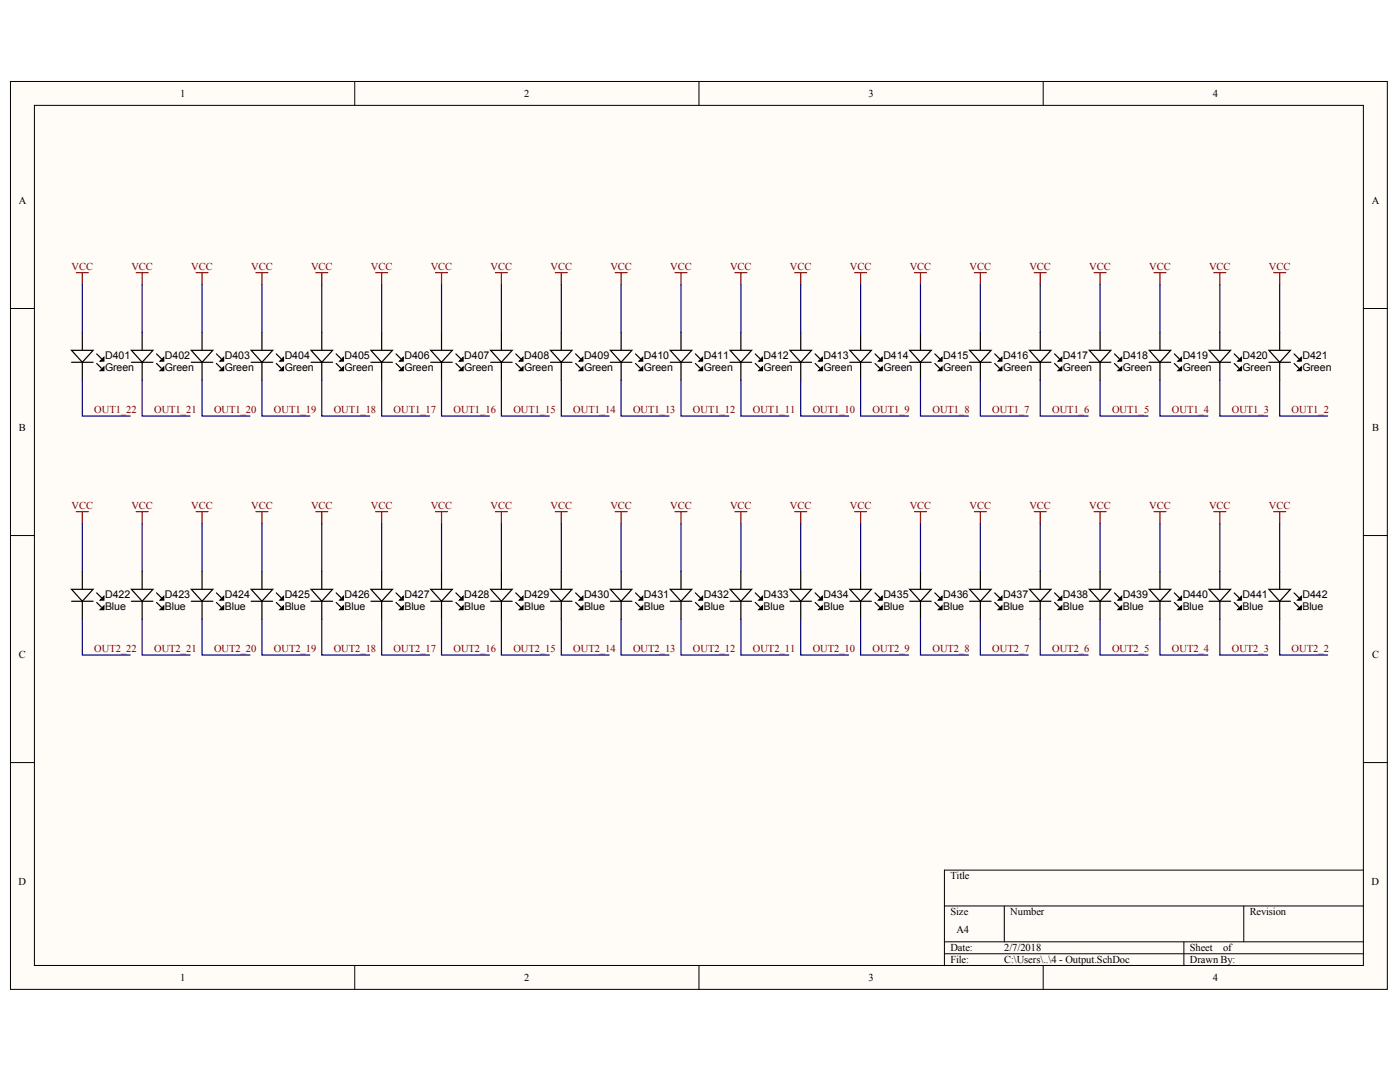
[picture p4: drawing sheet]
<svg xmlns="http://www.w3.org/2000/svg" width="271mm" height="208mm" viewBox="0 0 271 208" stroke-linecap="round" stroke-linejoin="round" font-family="sans-serif">
<g fill="#fffcf8" stroke="#000" stroke-width=".19">
<path d="M2 15.8h266.5v175.6h-266.5z"/>
<path d="M6.7 20.4h257.1v166.4h-257.1z"/>
</g>
<g fill="none" stroke="#000" stroke-width=".19">
<path d="M68.6 15.8v4.6M135.3 15.8v4.6M201.9 15.8v4.6M2 59.7h4.7M263.9 59.7h4.6M2 103.6h4.7M263.9 103.6h4.6M2 147.5h4.7M263.9 147.5h4.6M182.8 175.2h81.1M194.4 175.2v7M240.7 175.2v7"/>
<path d="M263.9 168.3h-81.1v18.5M68.6 186.8v4.6M135.3 186.8v4.6M182.8 182.2h81.1M182.8 184.5h81.1M201.9 186.8v4.6M229.1 182.2v4.6"/>
</g>
<g fill="none" stroke="#000" stroke-width=".23">
<path d="M13.8 67.8h4.2l-2.1 2.3zM13.8 70.1h4.2M15.9 64.3v3.5M15.9 70.1v3.4M18.7 70.3l.9 .9M18.7 68.5l.9 .9M25.4 67.8h4.2l-2.1 2.3zM25.4 70.1h4.2M27.5 64.3v3.5M27.5 70.1v3.4M30.3 70.3l.9 .9M30.3 68.5l.9 .9"/>
<path d="M37 67.8h4.2l-2.1 2.3zM37 70.1h4.2M39.1 64.3v3.5M39.1 70.1v3.4M41.9 70.3l.9 .9M41.9 68.5l.9 .9M48.6 67.8h4.2l-2.1 2.3zM48.6 70.1h4.2M50.7 64.3v3.5M50.7 70.1v3.4M53.5 70.3l.9 .9M53.5 68.5l.9 .9"/>
<path d="M60.2 67.8h4.2l-2.1 2.3zM60.2 70.1h4.2M62.3 64.3v3.5M62.3 70.1v3.4M65.1 70.3l.9 .9M65.1 68.5l.9 .9M71.8 67.8h4.1l-2 2.3zM71.8 70.1h4.1M73.9 64.3v3.5M73.9 70.1v3.4M76.6 70.3l1 .9M76.6 68.5l1 .9"/>
<path d="M83.4 67.8h4.1l-2.1 2.3zM83.4 70.1h4.1M85.4 64.3v3.5M85.4 70.1v3.4M88.2 70.3l1 .9M88.2 68.5l1 .9M94.9 67.8h4.2l-2.1 2.3zM94.9 70.1h4.2M97 64.3v3.5M97 70.1v3.4M99.8 70.3l.9 .9M99.8 68.5l.9 .9"/>
<path d="M106.5 67.8h4.2l-2.1 2.3zM106.5 70.1h4.2M108.6 64.3v3.5M108.6 70.1v3.4M111.4 70.3l.9 .9M111.4 68.5l.9 .9M118.1 67.8h4.2l-2.1 2.3zM118.1 70.1h4.2M120.2 64.3v3.5M120.2 70.1v3.4M123 70.3l.9 .9M123 68.5l.9 .9"/>
<path d="M129.7 67.8h4.2l-2.1 2.3zM129.7 70.1h4.2M131.8 64.3v3.5M131.8 70.1v3.4M134.6 70.3l.9 .9M134.6 68.5l.9 .9M141.3 67.8h4.2l-2.1 2.3zM141.3 70.1h4.2M143.4 64.3v3.5M143.4 70.1v3.4M146.2 70.3l.9 .9M146.2 68.5l.9 .9"/>
<path d="M152.9 67.8h4.1l-2 2.3zM152.9 70.1h4.1M155 64.3v3.5M155 70.1v3.4M157.7 70.3l1 .9M157.7 68.5l1 .9M164.5 67.8h4.1l-2.1 2.3zM164.5 70.1h4.1M166.5 64.3v3.5M166.5 70.1v3.4M169.3 70.3l1 .9M169.3 68.5l1 .9"/>
<path d="M176 67.8h4.2l-2.1 2.3zM176 70.1h4.2M178.1 64.3v3.5M178.1 70.1v3.4M180.9 70.3l.9 .9M180.9 68.5l.9 .9M187.6 67.8h4.2l-2.1 2.3zM187.6 70.1h4.2M189.7 64.3v3.5M189.7 70.1v3.4M192.5 70.3l.9 .9M192.5 68.5l.9 .9"/>
<path d="M199.2 67.8h4.2l-2.1 2.3zM199.2 70.1h4.2M201.3 64.3v3.5M201.3 70.1v3.4M204.1 70.3l.9 .9M204.1 68.5l.9 .9M210.8 67.8h4.2l-2.1 2.3zM210.8 70.1h4.2M212.9 64.3v3.5M212.9 70.1v3.4M215.7 70.3l.9 .9M215.7 68.5l.9 .9"/>
<path d="M222.4 67.8h4.2l-2.1 2.3zM222.4 70.1h4.2M224.5 64.3v3.5M224.5 70.1v3.4M227.3 70.3l.9 .9M227.3 68.5l.9 .9M234 67.8h4.1l-2 2.3zM234 70.1h4.1M236.1 64.3v3.5M236.1 70.1v3.4M238.8 70.3l1 .9M238.8 68.5l1 .9"/>
<path d="M245.6 67.8h4.1l-2 2.3zM245.6 70.1h4.1M247.7 64.3v3.5M247.7 70.1v3.4M250.4 70.3l1 .9M250.4 68.5l1 .9M13.8 114h4.2l-2.1 2.3zM13.8 116.3h4.2M15.9 110.5v3.5M15.9 116.3v3.5M18.7 116.5l.9 1M18.7 114.7l.9 .9"/>
<path d="M25.4 114h4.2l-2.1 2.3zM25.4 116.3h4.2M27.5 110.5v3.5M27.5 116.3v3.5M30.3 116.5l.9 1M30.3 114.7l.9 .9M37 114h4.2l-2.1 2.3zM37 116.3h4.2M39.1 110.5v3.5M39.1 116.3v3.5M41.9 116.5l.9 1M41.9 114.7l.9 .9"/>
<path d="M48.6 114h4.2l-2.1 2.3zM48.6 116.3h4.2M50.7 110.5v3.5M50.7 116.3v3.5M53.5 116.5l.9 1M53.5 114.7l.9 .9M60.2 114h4.2l-2.1 2.3zM60.2 116.3h4.2M62.3 110.5v3.5M62.3 116.3v3.5M65.1 116.5l.9 1M65.1 114.7l.9 .9"/>
<path d="M71.8 114h4.1l-2 2.3zM71.8 116.3h4.1M73.9 110.5v3.5M73.9 116.3v3.5M76.6 116.5l1 1M76.6 114.7l1 .9M83.4 114h4.1l-2.1 2.3zM83.4 116.3h4.1M85.4 110.5v3.5M85.4 116.3v3.5M88.2 116.5l1 1M88.2 114.7l1 .9"/>
<path d="M94.9 114h4.2l-2.1 2.3zM94.9 116.3h4.2M97 110.5v3.5M97 116.3v3.5M99.8 116.5l.9 1M99.8 114.7l.9 .9M106.5 114h4.2l-2.1 2.3zM106.5 116.3h4.2M108.6 110.5v3.5M108.6 116.3v3.5M111.4 116.5l.9 1M111.4 114.7l.9 .9"/>
<path d="M118.1 114h4.2l-2.1 2.3zM118.1 116.3h4.2M120.2 110.5v3.5M120.2 116.3v3.5M123 116.5l.9 1M123 114.7l.9 .9M129.7 114h4.2l-2.1 2.3zM129.7 116.3h4.2M131.8 110.5v3.5M131.8 116.3v3.5M134.6 116.5l.9 1M134.6 114.7l.9 .9"/>
<path d="M141.3 114h4.2l-2.1 2.3zM141.3 116.3h4.2M143.4 110.5v3.5M143.4 116.3v3.5M146.2 116.5l.9 1M146.2 114.7l.9 .9M152.9 114h4.1l-2 2.3zM152.9 116.3h4.1M155 110.5v3.5M155 116.3v3.5M157.7 116.5l1 1M157.7 114.7l1 .9"/>
<path d="M164.5 114h4.1l-2.1 2.3zM164.5 116.3h4.1M166.5 110.5v3.5M166.5 116.3v3.5M169.3 116.5l1 1M169.3 114.7l1 .9M176 114h4.2l-2.1 2.3zM176 116.3h4.2M178.1 110.5v3.5M178.1 116.3v3.5M180.9 116.5l.9 1M180.9 114.7l.9 .9"/>
<path d="M187.6 114h4.2l-2.1 2.3zM187.6 116.3h4.2M189.7 110.5v3.5M189.7 116.3v3.5M192.5 116.5l.9 1M192.5 114.7l.9 .9M199.2 114h4.2l-2.1 2.3zM199.2 116.3h4.2M201.3 110.5v3.5M201.3 116.3v3.5M204.1 116.5l.9 1M204.1 114.7l.9 .9"/>
<path d="M210.8 114h4.2l-2.1 2.3zM210.8 116.3h4.2M212.9 110.5v3.5M212.9 116.3v3.5M215.7 116.5l.9 1M215.7 114.7l.9 .9M222.4 114h4.2l-2.1 2.3zM222.4 116.3h4.2M224.5 110.5v3.5M224.5 116.3v3.5M227.3 116.5l.9 1M227.3 114.7l.9 .9"/>
<path d="M234 114h4.1l-2 2.3zM234 116.3h4.1M236.1 110.5v3.5M236.1 116.3v3.5M238.8 116.5l1 1M238.8 114.7l1 .9M245.6 114h4.1l-2 2.3zM245.6 116.3h4.1M247.7 110.5v3.5M247.7 116.3v3.5M250.4 116.5l1 1M250.4 114.7l1 .9"/>
</g>
<g fill="#000" stroke="#000" stroke-width=".23">
<path d="M19.4 71.7l.7-.7v.7zM19.4 69.8l.7-.6v.6zM31 71.7l.7-.7v.7zM31 69.8l.7-.6v.6zM42.6 71.7l.7-.7v.7zM42.6 69.8l.7-.6v.6zM54.2 71.7l.7-.7v.7zM54.2 69.8l.7-.6v.6zM65.7 71.7l.7-.7v.7zM65.7 69.8l.7-.6v.6zM77.3 71.7l.7-.7v.7zM77.3 69.8l.7-.6v.6z"/>
<path d="M88.9 71.7l.7-.7v.7zM88.9 69.8l.7-.6v.6zM100.5 71.7l.7-.7v.7zM100.5 69.8l.7-.6v.6zM112.1 71.7l.7-.7v.7zM112.1 69.8l.7-.6v.6zM123.7 71.7l.7-.7v.7zM123.7 69.8l.7-.6v.6zM135.3 71.7l.7-.7v.7zM135.3 69.8l.7-.6v.6zM146.9 71.7l.6-.7v.7zM146.9 69.8l.6-.6v.6z"/>
<path d="M158.4 71.7l.7-.7v.7zM158.4 69.8l.7-.6v.6zM170 71.7l.7-.7v.7zM170 69.8l.7-.6v.6zM181.6 71.7l.7-.7v.7zM181.6 69.8l.7-.6v.6zM193.2 71.7l.7-.7v.7zM193.2 69.8l.7-.6v.6zM204.8 71.7l.7-.7v.7zM204.8 69.8l.7-.6v.6zM216.4 71.7l.7-.7v.7zM216.4 69.8l.7-.6v.6z"/>
<path d="M228 71.7l.6-.7v.7zM228 69.8l.6-.6v.6zM239.5 71.7l.7-.7v.7zM239.5 69.8l.7-.6v.6zM251.1 71.7l.7-.7v.7zM251.1 69.8l.7-.6v.6zM19.4 117.9l.7-.7v.7zM19.4 116.1l.7-.7v.7zM31 117.9l.7-.7v.7zM31 116.1l.7-.7v.7zM42.6 117.9l.7-.7v.7zM42.6 116.1l.7-.7v.7z"/>
<path d="M54.2 117.9l.7-.7v.7zM54.2 116.1l.7-.7v.7zM65.7 117.9l.7-.7v.7zM65.7 116.1l.7-.7v.7zM77.3 117.9l.7-.7v.7zM77.3 116.1l.7-.7v.7zM88.9 117.9l.7-.7v.7zM88.9 116.1l.7-.7v.7zM100.5 117.9l.7-.7v.7zM100.5 116.1l.7-.7v.7zM112.1 117.9l.7-.7v.7zM112.1 116.1l.7-.7v.7z"/>
<path d="M123.7 117.9l.7-.7v.7zM123.7 116.1l.7-.7v.7zM135.3 117.9l.7-.7v.7zM135.3 116.1l.7-.7v.7zM146.9 117.9l.6-.7v.7zM146.9 116.1l.6-.7v.7zM158.4 117.9l.7-.7v.7zM158.4 116.1l.7-.7v.7zM170 117.9l.7-.7v.7zM170 116.1l.7-.7v.7zM181.6 117.9l.7-.7v.7zM181.6 116.1l.7-.7v.7z"/>
<path d="M193.2 117.9l.7-.7v.7zM193.2 116.1l.7-.7v.7zM204.8 117.9l.7-.7v.7zM204.8 116.1l.7-.7v.7zM216.4 117.9l.7-.7v.7zM216.4 116.1l.7-.7v.7zM228 117.9l.6-.7v.7zM228 116.1l.6-.7v.7zM239.5 117.9l.7-.7v.7zM239.5 116.1l.7-.7v.7zM251.1 117.9l.7-.7v.7zM251.1 116.1l.7-.7v.7z"/>
</g>
<g fill="none" stroke="#000080" stroke-width=".23">
<path d="M15.9 55.1v9.2M27.5 55.1v9.2M39.1 55.1v9.2M50.7 55.1v9.2M62.3 55.1v9.2M73.9 55.1v9.2M85.4 55.1v9.2M97 55.1v9.2M108.6 55.1v9.2M120.2 55.1v9.2M131.8 55.1v9.2M143.4 55.1v9.2"/>
<path d="M155 55.1v9.2M166.5 55.1v9.2M178.1 55.1v9.2M189.7 55.1v9.2M201.3 55.1v9.2M212.9 55.1v9.2M224.5 55.1v9.2M236.1 55.1v9.2M247.7 55.1v9.2M15.9 73.5v7h9.3M27.5 73.5v7h9.3M39.1 73.5v7h9.3"/>
<path d="M50.7 73.5v7h9.3M62.3 73.5v7h9.2M73.9 73.5v7h9.2M85.4 73.5v7h9.3M97 73.5v7h9.3M108.6 73.5v7h9.3M120.2 73.5v7h9.3M131.8 73.5v7h9.3M143.4 73.5v7h9.2M155 73.5v7h9.2M166.5 73.5v7h9.3M178.1 73.5v7h9.3"/>
<path d="M189.7 73.5v7h9.3M201.3 73.5v7h9.3M212.9 73.5v7h9.3M224.5 73.5v7h9.2M236.1 73.5v7h9.2M247.7 73.5v7h9.2M15.9 119.8v6.9h9.3M15.9 101.3v9.2M27.5 119.8v6.9h9.3M27.5 101.3v9.2M39.1 119.8v6.9h9.3M39.1 101.3v9.2"/>
<path d="M50.7 119.8v6.9h9.3M50.7 101.3v9.2M62.3 119.8v6.9h9.2M62.3 101.3v9.2M73.9 119.8v6.9h9.2M73.9 101.3v9.2M85.4 119.8v6.9h9.3M85.4 101.3v9.2M97 119.8v6.9h9.3M97 101.3v9.2M108.6 119.8v6.9h9.3M108.6 101.3v9.2"/>
<path d="M120.2 119.8v6.9h9.3M120.2 101.3v9.2M131.8 119.8v6.9h9.3M131.8 101.3v9.2M143.4 119.8v6.9h9.2M143.4 101.3v9.2M155 119.8v6.9h9.2M155 101.3v9.2M166.5 119.8v6.9h9.3M166.5 101.3v9.2M178.1 119.8v6.9h9.3M178.1 101.3v9.2"/>
<path d="M189.7 119.8v6.9h9.3M189.7 101.3v9.2M201.3 119.8v6.9h9.3M201.3 101.3v9.2M212.9 119.8v6.9h9.3M212.9 101.3v9.2M224.5 119.8v6.9h9.2M224.5 101.3v9.2M236.1 119.8v6.9h9.2M236.1 101.3v9.2M247.7 119.8v6.9h9.2M247.7 101.3v9.2"/>
</g>
<g fill="none" stroke="#800000" stroke-width=".23">
<path d="M14.8 52.7h2.3M15.9 52.7v2.4M26.4 52.7h2.3M27.5 52.7v2.4M37.9 52.7h2.4M39.1 52.7v2.4M49.5 52.7h2.3M50.7 52.7v2.4M61.1 52.7h2.3M62.3 52.7v2.4M72.7 52.7h2.3M73.9 52.7v2.4"/>
<path d="M84.3 52.7h2.3M85.4 52.7v2.4M95.9 52.7h2.3M97 52.7v2.4M107.5 52.7h2.3M108.6 52.7v2.4M119 52.7h2.4M120.2 52.7v2.4M130.6 52.7h2.3M131.8 52.7v2.4M142.2 52.7h2.3M143.4 52.7v2.4"/>
<path d="M153.8 52.7h2.3M155 52.7v2.4M165.4 52.7h2.3M166.5 52.7v2.4M177 52.7h2.3M178.1 52.7v2.4M188.6 52.7h2.3M189.7 52.7v2.4M200.1 52.7h2.4M201.3 52.7v2.4M211.7 52.7h2.4M212.9 52.7v2.4"/>
<path d="M223.3 52.7h2.3M224.5 52.7v2.4M234.9 52.7h2.3M236.1 52.7v2.4M246.5 52.7h2.3M247.7 52.7v2.4M14.8 99h2.3M15.9 99v2.3M26.4 99h2.3M27.5 99v2.3M37.9 99h2.4M39.1 99v2.3"/>
<path d="M49.5 99h2.3M50.7 99v2.3M61.1 99h2.3M62.3 99v2.3M72.7 99h2.3M73.9 99v2.3M84.3 99h2.3M85.4 99v2.3M95.9 99h2.3M97 99v2.3M107.5 99h2.3M108.6 99v2.3"/>
<path d="M119 99h2.4M120.2 99v2.3M130.6 99h2.3M131.8 99v2.3M142.2 99h2.3M143.4 99v2.3M153.8 99h2.3M155 99v2.3M165.4 99h2.3M166.5 99v2.3M177 99h2.3M178.1 99v2.3"/>
<path d="M188.6 99h2.3M189.7 99v2.3M200.1 99h2.4M201.3 99v2.3M211.7 99h2.4M212.9 99v2.3M223.3 99h2.3M224.5 99v2.3M234.9 99h2.3M236.1 99v2.3M246.5 99h2.3M247.7 99v2.3"/>
</g>
<g font-size="2.1">
<text x="20.3" y="71.7">Green</text>
<text x="20.3" y="69.4">D401</text>
<text x="31.9" y="71.7">Green</text>
<text x="31.9" y="69.4">D402</text>
<text x="43.5" y="71.7">Green</text>
<text x="43.5" y="69.4">D403</text>
<text x="55.1" y="71.7">Green</text>
<text x="55.1" y="69.4">D404</text>
<text x="66.7" y="71.7">Green</text>
<text x="66.7" y="69.4">D405</text>
<text x="78.3" y="71.7">Green</text>
<text x="78.3" y="69.4">D406</text>
<text x="89.8" y="71.7">Green</text>
<text x="89.8" y="69.4">D407</text>
<text x="101.4" y="71.7">Green</text>
<text x="101.4" y="69.4">D408</text>
<text x="113" y="71.7">Green</text>
<text x="113" y="69.4">D409</text>
<text x="124.6" y="71.7">Green</text>
<text x="124.6" y="69.4">D410</text>
<text x="136.2" y="71.7">Green</text>
<text x="136.2" y="69.4">D411</text>
<text x="147.8" y="71.7">Green</text>
<text x="147.8" y="69.4">D412</text>
<text x="159.4" y="71.7">Green</text>
<text x="159.4" y="69.4">D413</text>
<text x="171" y="71.7">Green</text>
<text x="171" y="69.4">D414</text>
<text x="182.5" y="71.7">Green</text>
<text x="182.5" y="69.4">D415</text>
<text x="194.1" y="71.7">Green</text>
<text x="194.1" y="69.4">D416</text>
<text x="205.7" y="71.7">Green</text>
<text x="205.7" y="69.4">D417</text>
<text x="217.3" y="71.7">Green</text>
<text x="217.3" y="69.4">D418</text>
<text x="228.9" y="71.7">Green</text>
<text x="228.9" y="69.4">D419</text>
<text x="240.5" y="71.7">Green</text>
<text x="240.5" y="69.4">D420</text>
<text x="252.1" y="71.7">Green</text>
<text x="252.1" y="69.4">D421</text>
<text x="20.3" y="117.9">Blue</text>
<text x="20.3" y="115.6">D422</text>
<text x="31.9" y="117.9">Blue</text>
<text x="31.9" y="115.6">D423</text>
<text x="43.5" y="117.9">Blue</text>
<text x="43.5" y="115.6">D424</text>
<text x="55.1" y="117.9">Blue</text>
<text x="55.1" y="115.6">D425</text>
<text x="66.7" y="117.9">Blue</text>
<text x="66.7" y="115.6">D426</text>
<text x="78.3" y="117.9">Blue</text>
<text x="78.3" y="115.6">D427</text>
<text x="89.8" y="117.9">Blue</text>
<text x="89.8" y="115.6">D428</text>
<text x="101.4" y="117.9">Blue</text>
<text x="101.4" y="115.6">D429</text>
<text x="113" y="117.9">Blue</text>
<text x="113" y="115.6">D430</text>
<text x="124.6" y="117.9">Blue</text>
<text x="124.6" y="115.6">D431</text>
<text x="136.2" y="117.9">Blue</text>
<text x="136.2" y="115.6">D432</text>
<text x="147.8" y="117.9">Blue</text>
<text x="147.8" y="115.6">D433</text>
<text x="159.4" y="117.9">Blue</text>
<text x="159.4" y="115.6">D434</text>
<text x="171" y="117.9">Blue</text>
<text x="171" y="115.6">D435</text>
<text x="182.5" y="117.9">Blue</text>
<text x="182.5" y="115.6">D436</text>
<text x="194.1" y="117.9">Blue</text>
<text x="194.1" y="115.6">D437</text>
<text x="205.7" y="117.9">Blue</text>
<text x="205.7" y="115.6">D438</text>
<text x="217.3" y="117.9">Blue</text>
<text x="217.3" y="115.6">D439</text>
<text x="228.9" y="117.9">Blue</text>
<text x="228.9" y="115.6">D440</text>
<text x="240.5" y="117.9">Blue</text>
<text x="240.5" y="115.6">D441</text>
<text x="252.1" y="117.9">Blue</text>
<text x="252.1" y="115.6">D442</text>
</g>
<g font-size="2">
<text x="34.8" y="18.7">1</text>
<text x="101.5" y="18.7">2</text>
<text x="168.1" y="18.7">3</text>
<text x="234.7" y="18.7">4</text>
<text x="3.6" y="39.5">A</text>
<text x="265.5" y="39.5">A</text>
<text x="3.7" y="83.4">B</text>
<text x="265.5" y="83.4">B</text>
<text x="3.7" y="127.4">C</text>
<text x="265.5" y="127.4">C</text>
<text x="3.6" y="171.3">D</text>
<text x="183.9" y="170.1">Title</text>
<text x="265.4" y="171.3">D</text>
<text x="183.9" y="177.1">Size</text>
<text x="195.5" y="177.1">Number</text>
<text x="241.9" y="177.1">Revision</text>
<text x="183.9" y="184">Date:</text>
<text x="185.1" y="180.5">A4</text>
<text x="194.4" y="184">2/7/2018</text>
<text x="230.3" y="184">Sheet</text>
<text x="236.7" y="184">of</text>
<text x="34.8" y="189.8">1</text>
<text x="101.5" y="189.8">2</text>
<text x="168.1" y="189.8">3</text>
<text x="183.9" y="186.3">File:</text>
<text x="194.4" y="186.3">C:\Users\..\4 - Output.SchDoc</text>
<text x="230.3" y="186.3">Drawn By:</text>
<text x="234.7" y="189.8">4</text>
</g>
<g font-size="2" fill="#800000">
<text x="13.8" y="52.2">VCC</text>
<text x="25.4" y="52.2">VCC</text>
<text x="37" y="52.2">VCC</text>
<text x="48.6" y="52.2">VCC</text>
<text x="60.2" y="52.2">VCC</text>
<text x="71.8" y="52.2">VCC</text>
<text x="83.4" y="52.2">VCC</text>
<text x="94.9" y="52.2">VCC</text>
<text x="106.5" y="52.2">VCC</text>
<text x="118.1" y="52.2">VCC</text>
<text x="129.7" y="52.2">VCC</text>
<text x="141.3" y="52.2">VCC</text>
<text x="152.9" y="52.2">VCC</text>
<text x="164.5" y="52.2">VCC</text>
<text x="176" y="52.2">VCC</text>
<text x="187.6" y="52.2">VCC</text>
<text x="199.2" y="52.2">VCC</text>
<text x="210.8" y="52.2">VCC</text>
<text x="222.4" y="52.2">VCC</text>
<text x="234" y="52.2">VCC</text>
<text x="245.6" y="52.2">VCC</text>
<text x="18.2" y="80">OUT1_22</text>
<text x="29.8" y="80">OUT1_21</text>
<text x="41.4" y="80">OUT1_20</text>
<text x="53" y="80">OUT1_19</text>
<text x="64.6" y="80">OUT1_18</text>
<text x="76.2" y="80">OUT1_17</text>
<text x="87.8" y="80">OUT1_16</text>
<text x="99.3" y="80">OUT1_15</text>
<text x="110.9" y="80">OUT1_14</text>
<text x="122.5" y="80">OUT1_13</text>
<text x="134.1" y="80">OUT1_12</text>
<text x="145.7" y="80">OUT1_11</text>
<text x="157.3" y="80">OUT1_10</text>
<text x="168.9" y="80">OUT1_9</text>
<text x="180.5" y="80">OUT1_8</text>
<text x="192" y="80">OUT1_7</text>
<text x="203.6" y="80">OUT1_6</text>
<text x="215.2" y="80">OUT1_5</text>
<text x="226.8" y="80">OUT1_4</text>
<text x="238.4" y="80">OUT1_3</text>
<text x="250" y="80">OUT1_2</text>
<text x="13.8" y="98.5">VCC</text>
<text x="25.4" y="98.5">VCC</text>
<text x="37" y="98.5">VCC</text>
<text x="48.6" y="98.5">VCC</text>
<text x="60.2" y="98.5">VCC</text>
<text x="71.8" y="98.5">VCC</text>
<text x="83.4" y="98.5">VCC</text>
<text x="94.9" y="98.5">VCC</text>
<text x="106.5" y="98.5">VCC</text>
<text x="118.1" y="98.5">VCC</text>
<text x="129.7" y="98.5">VCC</text>
<text x="141.3" y="98.5">VCC</text>
<text x="152.9" y="98.5">VCC</text>
<text x="164.5" y="98.5">VCC</text>
<text x="176" y="98.5">VCC</text>
<text x="187.6" y="98.5">VCC</text>
<text x="199.2" y="98.5">VCC</text>
<text x="210.8" y="98.5">VCC</text>
<text x="222.4" y="98.5">VCC</text>
<text x="234" y="98.5">VCC</text>
<text x="245.6" y="98.5">VCC</text>
<text x="18.2" y="126.2">OUT2_22</text>
<text x="29.8" y="126.2">OUT2_21</text>
<text x="41.4" y="126.2">OUT2_20</text>
<text x="53" y="126.2">OUT2_19</text>
<text x="64.6" y="126.2">OUT2_18</text>
<text x="76.2" y="126.2">OUT2_17</text>
<text x="87.8" y="126.2">OUT2_16</text>
<text x="99.3" y="126.2">OUT2_15</text>
<text x="110.9" y="126.2">OUT2_14</text>
<text x="122.5" y="126.2">OUT2_13</text>
<text x="134.1" y="126.2">OUT2_12</text>
<text x="145.7" y="126.2">OUT2_11</text>
<text x="157.3" y="126.2">OUT2_10</text>
<text x="168.9" y="126.2">OUT2_9</text>
<text x="180.5" y="126.2">OUT2_8</text>
<text x="192" y="126.2">OUT2_7</text>
<text x="203.6" y="126.2">OUT2_6</text>
<text x="215.2" y="126.2">OUT2_5</text>
<text x="226.8" y="126.2">OUT2_4</text>
<text x="238.4" y="126.2">OUT2_3</text>
<text x="250" y="126.2">OUT2_2</text>
</g>
</svg>
